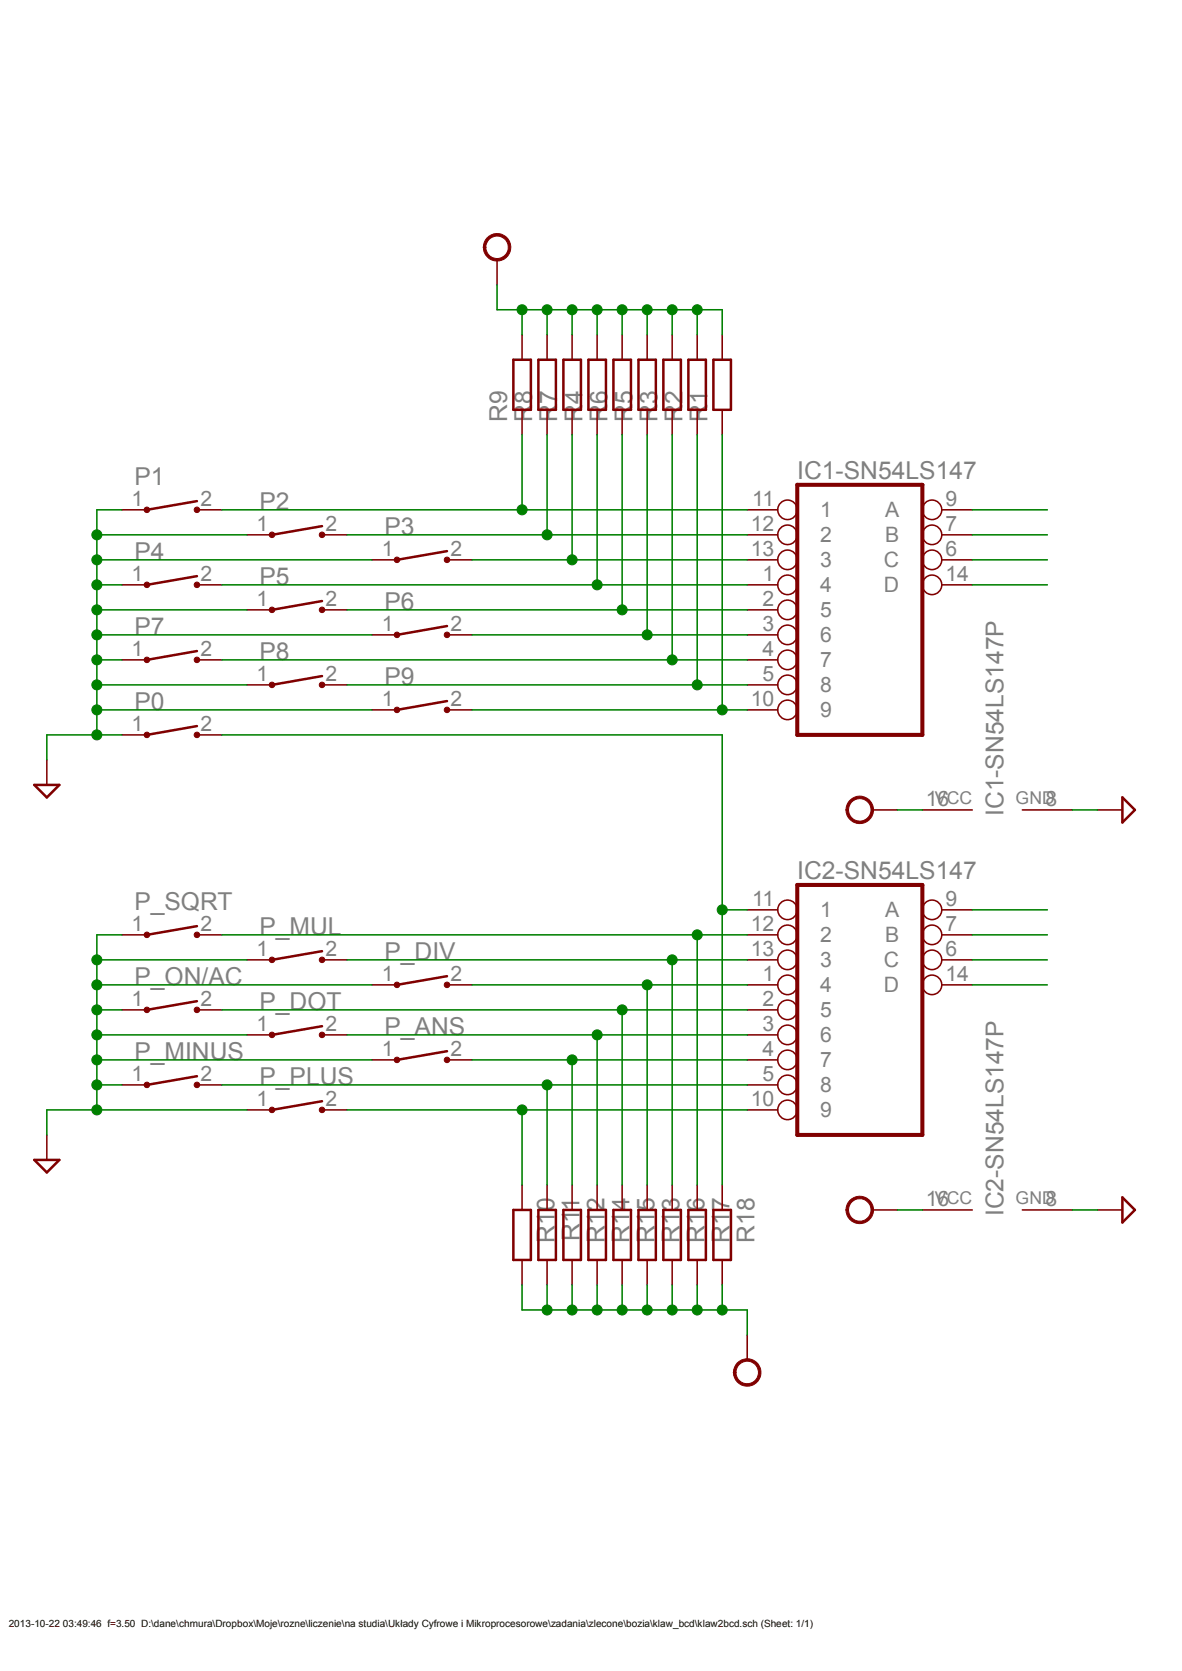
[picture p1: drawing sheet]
<svg xmlns="http://www.w3.org/2000/svg" width="420mm" height="594mm" viewBox="0 0 420 594" stroke-linecap="round" stroke-linejoin="round" font-family="sans-serif">
<path d="M283.3 172.3h44.4v88.9h-44.4zM283.3 314.6h44.4v88.8h-44.4z" fill="none" stroke="#800000" stroke-width="1.4"/>
<g fill="none" stroke="#800000" stroke-width=".55">
<path d="M265.5 199h10.9M265.5 190.1h10.9M265.5 181.2h10.9M334.6 199h10.9M334.6 190.1h10.9M334.6 181.2h10.9M265.5 207.9h10.9M265.5 216.8h10.9M334.6 207.9h10.9M265.5 225.7h10.9M265.5 234.6h10.9M265.5 243.5h10.9"/>
<path d="M265.5 252.3h10.9M265.5 332.3h10.9M265.5 323.4h10.9M334.6 332.3h10.9M334.6 323.4h10.9M265.5 350.1h10.9M265.5 359h10.9M265.5 341.2h10.9M334.6 350.1h10.9M334.6 341.2h10.9M265.5 367.9h10.9M265.5 376.8h10.9"/>
<path d="M265.5 385.7h10.9M265.5 394.5h10.9"/>
<circle cx="279.8" cy="199" r="3.5"/>
<circle cx="279.8" cy="181.2" r="3.5"/>
<circle cx="279.8" cy="190.1" r="3.5"/>
<circle cx="331.2" cy="199" r="3.5"/>
<circle cx="331.2" cy="181.2" r="3.5"/>
<circle cx="331.2" cy="190.1" r="3.5"/>
<circle cx="279.8" cy="207.9" r="3.5"/>
<circle cx="279.8" cy="216.8" r="3.5"/>
<circle cx="331.2" cy="207.9" r="3.5"/>
<circle cx="279.8" cy="225.7" r="3.5"/>
<circle cx="279.8" cy="234.6" r="3.5"/>
<circle cx="279.8" cy="252.4" r="3.5"/>
<circle cx="279.8" cy="243.5" r="3.5"/>
<circle cx="279.8" cy="323.4" r="3.5"/>
<circle cx="279.8" cy="332.3" r="3.5"/>
<circle cx="331.2" cy="332.3" r="3.5"/>
<circle cx="331.2" cy="323.4" r="3.5"/>
<circle cx="279.8" cy="350.1" r="3.5"/>
<circle cx="279.8" cy="359" r="3.5"/>
<circle cx="279.8" cy="341.2" r="3.5"/>
<circle cx="331.2" cy="350.1" r="3.5"/>
<circle cx="331.2" cy="341.2" r="3.5"/>
<circle cx="279.8" cy="367.9" r="3.5"/>
<circle cx="279.8" cy="376.8" r="3.5"/>
<circle cx="279.8" cy="394.5" r="3.5"/>
<circle cx="279.8" cy="385.7" r="3.5"/>
</g>
<path d="M70 178.1l-17.8 3.1" fill="none" stroke="#800000" stroke-width=".89"/>
<circle cx="52.2" cy="181.2" r=".98" fill="#800000"/>
<circle cx="52.2" cy="181.2" r=".98" fill="none" stroke="#800000" stroke-width=".36"/>
<circle cx="70" cy="181.2" r=".98" fill="#800000"/>
<circle cx="70" cy="181.2" r=".98" fill="none" stroke="#800000" stroke-width=".36"/>
<path d="M43.3 181.2h8.9M70 181.2h8.9" fill="none" stroke="#800000" stroke-width=".55"/>
<path d="M114.4 187l-17.8 3.1" fill="none" stroke="#800000" stroke-width=".89"/>
<circle cx="96.6" cy="190.1" r=".98" fill="#800000"/>
<circle cx="96.6" cy="190.1" r=".98" fill="none" stroke="#800000" stroke-width=".36"/>
<circle cx="114.4" cy="190.1" r=".98" fill="#800000"/>
<circle cx="114.4" cy="190.1" r=".98" fill="none" stroke="#800000" stroke-width=".36"/>
<path d="M87.8 190.1h8.8M114.4 190.1h8.9" fill="none" stroke="#800000" stroke-width=".55"/>
<path d="M158.8 195.9l-17.7 3.1" fill="none" stroke="#800000" stroke-width=".89"/>
<circle cx="141.1" cy="199" r=".98" fill="#800000"/>
<circle cx="141.1" cy="199" r=".98" fill="none" stroke="#800000" stroke-width=".36"/>
<circle cx="158.8" cy="199" r=".98" fill="#800000"/>
<circle cx="158.8" cy="199" r=".98" fill="none" stroke="#800000" stroke-width=".36"/>
<path d="M132.2 199h8.9M158.8 199h8.9" fill="none" stroke="#800000" stroke-width=".55"/>
<path d="M70 204.8l-17.8 3.1" fill="none" stroke="#800000" stroke-width=".89"/>
<circle cx="52.2" cy="207.9" r=".98" fill="#800000"/>
<circle cx="52.2" cy="207.9" r=".98" fill="none" stroke="#800000" stroke-width=".36"/>
<circle cx="70" cy="207.9" r=".98" fill="#800000"/>
<circle cx="70" cy="207.9" r=".98" fill="none" stroke="#800000" stroke-width=".36"/>
<path d="M43.3 207.9h8.9M70 207.9h8.9" fill="none" stroke="#800000" stroke-width=".55"/>
<path d="M114.4 213.7l-17.8 3.1" fill="none" stroke="#800000" stroke-width=".89"/>
<circle cx="96.6" cy="216.8" r=".98" fill="#800000"/>
<circle cx="96.6" cy="216.8" r=".98" fill="none" stroke="#800000" stroke-width=".36"/>
<circle cx="114.4" cy="216.8" r=".98" fill="#800000"/>
<circle cx="114.4" cy="216.8" r=".98" fill="none" stroke="#800000" stroke-width=".36"/>
<path d="M87.8 216.8h8.8M114.4 216.8h8.9" fill="none" stroke="#800000" stroke-width=".55"/>
<path d="M158.8 222.5l-17.7 3.2" fill="none" stroke="#800000" stroke-width=".89"/>
<circle cx="141.1" cy="225.7" r=".98" fill="#800000"/>
<circle cx="141.1" cy="225.7" r=".98" fill="none" stroke="#800000" stroke-width=".36"/>
<circle cx="158.8" cy="225.7" r=".98" fill="#800000"/>
<circle cx="158.8" cy="225.7" r=".98" fill="none" stroke="#800000" stroke-width=".36"/>
<path d="M132.2 225.7h8.9M158.8 225.7h8.9" fill="none" stroke="#800000" stroke-width=".55"/>
<path d="M70 231.4l-17.8 3.2" fill="none" stroke="#800000" stroke-width=".89"/>
<circle cx="52.2" cy="234.6" r=".98" fill="#800000"/>
<circle cx="52.2" cy="234.6" r=".98" fill="none" stroke="#800000" stroke-width=".36"/>
<circle cx="70" cy="234.6" r=".98" fill="#800000"/>
<circle cx="70" cy="234.6" r=".98" fill="none" stroke="#800000" stroke-width=".36"/>
<path d="M43.3 234.6h8.9M70 234.6h8.9" fill="none" stroke="#800000" stroke-width=".55"/>
<path d="M114.4 240.3l-17.8 3.2" fill="none" stroke="#800000" stroke-width=".89"/>
<circle cx="96.6" cy="243.5" r=".98" fill="#800000"/>
<circle cx="96.6" cy="243.5" r=".98" fill="none" stroke="#800000" stroke-width=".36"/>
<circle cx="114.4" cy="243.5" r=".98" fill="#800000"/>
<circle cx="114.4" cy="243.5" r=".98" fill="none" stroke="#800000" stroke-width=".36"/>
<path d="M87.8 243.5h8.8M114.4 243.5h8.9" fill="none" stroke="#800000" stroke-width=".55"/>
<path d="M158.8 249.2l-17.7 3.1" fill="none" stroke="#800000" stroke-width=".89"/>
<circle cx="141.1" cy="252.3" r=".98" fill="#800000"/>
<circle cx="141.1" cy="252.3" r=".98" fill="none" stroke="#800000" stroke-width=".36"/>
<circle cx="158.8" cy="252.3" r=".98" fill="#800000"/>
<circle cx="158.8" cy="252.3" r=".98" fill="none" stroke="#800000" stroke-width=".36"/>
<path d="M132.2 252.3h8.9M158.8 252.3h8.9" fill="none" stroke="#800000" stroke-width=".55"/>
<path d="M70 258.1l-17.8 3.1" fill="none" stroke="#800000" stroke-width=".89"/>
<circle cx="52.2" cy="261.2" r=".98" fill="#800000"/>
<circle cx="52.2" cy="261.2" r=".98" fill="none" stroke="#800000" stroke-width=".36"/>
<circle cx="70" cy="261.2" r=".98" fill="#800000"/>
<circle cx="70" cy="261.2" r=".98" fill="none" stroke="#800000" stroke-width=".36"/>
<path d="M43.3 261.2h8.9M70 261.2h8.9" fill="none" stroke="#800000" stroke-width=".55"/>
<path d="M70 329.2l-17.8 3.1" fill="none" stroke="#800000" stroke-width=".89"/>
<circle cx="52.2" cy="332.3" r=".98" fill="#800000"/>
<circle cx="52.2" cy="332.3" r=".98" fill="none" stroke="#800000" stroke-width=".36"/>
<circle cx="70" cy="332.3" r=".98" fill="#800000"/>
<circle cx="70" cy="332.3" r=".98" fill="none" stroke="#800000" stroke-width=".36"/>
<path d="M43.3 332.3h8.9M70 332.3h8.9" fill="none" stroke="#800000" stroke-width=".55"/>
<path d="M158.8 347l-17.7 3.1" fill="none" stroke="#800000" stroke-width=".89"/>
<circle cx="141.1" cy="350.1" r=".98" fill="#800000"/>
<circle cx="141.1" cy="350.1" r=".98" fill="none" stroke="#800000" stroke-width=".36"/>
<circle cx="158.8" cy="350.1" r=".98" fill="#800000"/>
<circle cx="158.8" cy="350.1" r=".98" fill="none" stroke="#800000" stroke-width=".36"/>
<path d="M132.2 350.1h8.9M158.8 350.1h8.9" fill="none" stroke="#800000" stroke-width=".55"/>
<path d="M114.4 338.1l-17.8 3.1" fill="none" stroke="#800000" stroke-width=".89"/>
<circle cx="96.6" cy="341.2" r=".98" fill="#800000"/>
<circle cx="96.6" cy="341.2" r=".98" fill="none" stroke="#800000" stroke-width=".36"/>
<circle cx="114.4" cy="341.2" r=".98" fill="#800000"/>
<circle cx="114.4" cy="341.2" r=".98" fill="none" stroke="#800000" stroke-width=".36"/>
<path d="M87.8 341.2h8.8M114.4 341.2h8.9" fill="none" stroke="#800000" stroke-width=".55"/>
<path d="M70 355.9l-17.8 3.1" fill="none" stroke="#800000" stroke-width=".89"/>
<circle cx="52.2" cy="359" r=".98" fill="#800000"/>
<circle cx="52.2" cy="359" r=".98" fill="none" stroke="#800000" stroke-width=".36"/>
<circle cx="70" cy="359" r=".98" fill="#800000"/>
<circle cx="70" cy="359" r=".98" fill="none" stroke="#800000" stroke-width=".36"/>
<path d="M43.3 359h8.9M70 359h8.9" fill="none" stroke="#800000" stroke-width=".55"/>
<path d="M114.4 364.8l-17.8 3.1" fill="none" stroke="#800000" stroke-width=".89"/>
<circle cx="96.6" cy="367.9" r=".98" fill="#800000"/>
<circle cx="96.6" cy="367.9" r=".98" fill="none" stroke="#800000" stroke-width=".36"/>
<circle cx="114.4" cy="367.9" r=".98" fill="#800000"/>
<circle cx="114.4" cy="367.9" r=".98" fill="none" stroke="#800000" stroke-width=".36"/>
<path d="M87.8 367.9h8.8M114.4 367.9h8.9" fill="none" stroke="#800000" stroke-width=".55"/>
<path d="M158.8 373.7l-17.7 3.1" fill="none" stroke="#800000" stroke-width=".89"/>
<circle cx="141.1" cy="376.8" r=".98" fill="#800000"/>
<circle cx="141.1" cy="376.8" r=".98" fill="none" stroke="#800000" stroke-width=".36"/>
<circle cx="158.8" cy="376.8" r=".98" fill="#800000"/>
<circle cx="158.8" cy="376.8" r=".98" fill="none" stroke="#800000" stroke-width=".36"/>
<path d="M132.2 376.8h8.9M158.8 376.8h8.9" fill="none" stroke="#800000" stroke-width=".55"/>
<path d="M70 382.6l-17.8 3.1" fill="none" stroke="#800000" stroke-width=".89"/>
<circle cx="52.2" cy="385.7" r=".98" fill="#800000"/>
<circle cx="52.2" cy="385.7" r=".98" fill="none" stroke="#800000" stroke-width=".36"/>
<circle cx="70" cy="385.7" r=".98" fill="#800000"/>
<circle cx="70" cy="385.7" r=".98" fill="none" stroke="#800000" stroke-width=".36"/>
<path d="M43.3 385.7h8.9M70 385.7h8.9" fill="none" stroke="#800000" stroke-width=".55"/>
<path d="M114.4 391.5l-17.8 3" fill="none" stroke="#800000" stroke-width=".89"/>
<circle cx="96.6" cy="394.5" r=".98" fill="#800000"/>
<circle cx="96.6" cy="394.5" r=".98" fill="none" stroke="#800000" stroke-width=".36"/>
<circle cx="114.4" cy="394.5" r=".98" fill="#800000"/>
<circle cx="114.4" cy="394.5" r=".98" fill="none" stroke="#800000" stroke-width=".36"/>
<path d="M327.7 287.9h17.8M363.3 287.9h17.7M87.8 394.5h8.8M114.4 394.5h8.9M327.7 430.1h17.8M363.3 430.1h17.7" fill="none" stroke="#800000" stroke-width=".55"/>
<path d="M302 426.7a4.9 4.9 0 0 1 7.7 .9 4.9 4.9 0 0 1-2.9 7.2 4.9 4.9 0 0 1-6.2-4.7h.9a4 4 0 0 1 5.7-3.7 4 4 0 0 1 .8 6.8 4 4 0 0 1-6.4-2.3l-.1-.8h-.9a4.8 4.8 0 0 1 1.4-3.4z" fill-rule="evenodd" fill="#800000"/>
<path d="M302 426.7a4.9 4.9 0 0 1 7.7 .9 4.9 4.9 0 0 1-2.9 7.2 4.9 4.9 0 0 1-6.2-4.7h.9a4 4 0 0 1 5.7-3.7 4 4 0 0 1 .8 6.8 4 4 0 0 1-6.4-2.3l-.1-.8h-.9a4.8 4.8 0 0 1 1.4-3.4z" fill="none" stroke="#800000" stroke-width=".36"/>
<path d="M310 430.1h8.9" fill="none" stroke="#800000" stroke-width=".55"/>
<path d="M302 284.5a4.9 4.9 0 0 1 7.7 .9 4.9 4.9 0 0 1-2.9 7.2 4.9 4.9 0 0 1-6.2-4.7h.9a4 4 0 0 1 5.7-3.7 4 4 0 0 1 .8 6.8 4 4 0 0 1-6.4-2.3l-.1-.8h-.9a4.8 4.8 0 0 1 1.4-3.4z" fill-rule="evenodd" fill="#800000"/>
<path d="M302 284.5a4.9 4.9 0 0 1 7.7 .9 4.9 4.9 0 0 1-2.9 7.2 4.9 4.9 0 0 1-6.2-4.7h.9a4 4 0 0 1 5.7-3.7 4 4 0 0 1 .8 6.8 4 4 0 0 1-6.4-2.3l-.1-.8h-.9a4.8 4.8 0 0 1 1.4-3.4z" fill="none" stroke="#800000" stroke-width=".36"/>
<g fill="none" stroke="#800000" stroke-width=".55">
<path d="M185.5 119v8.9M194.4 119v8.9M203.3 119v8.9M212.2 119v8.9M221.1 119v8.9M230 119v8.9M238.8 119v8.9M247.7 119v8.9M256.6 119v8.9M185.5 145.7v8.9M194.4 145.7v8.9M203.3 145.7v8.9"/>
<path d="M212.2 145.7v8.9M221.1 145.7v8.9M230 145.7v8.9M238.8 145.7v8.9M247.7 145.7v8.9M256.6 145.7v8.9M16.6 270.1v8.9M310 287.9h8.9M389.9 287.9h8.9M16.6 403.4v8.9M389.9 430.1h8.9"/>
</g>
<g fill="none" stroke="#800000" stroke-width=".89">
<path d="M182.4 127.9h6.2v17.8h-6.2zM191.3 127.9h6.2v17.8h-6.2zM200.2 127.9h6.2v17.8h-6.2zM209.1 127.9h6.2v17.8h-6.2zM218 127.9h6.2v17.8h-6.2zM226.9 127.9h6.1v17.8h-6.1zM235.7 127.9h6.2v17.8h-6.2zM244.6 127.9h6.2v17.8h-6.2zM253.5 127.9h6.2v17.8h-6.2zM12.2 279h8.9l-4.5 4.5zM398.8 283.5l4.5 4.4-4.5 4.5zM12.2 412.3h8.9l-4.5 4.5z"/>
<path d="M398.8 425.7l4.5 4.4-4.5 4.5z"/>
</g>
<path d="M173.1 84.5a4.9 4.9 0 0 1 7.7 .9 4.9 4.9 0 0 1-2.9 7.2 4.9 4.9 0 0 1-6.2-4.7h.9a4 4 0 0 1 5.9-3.4 4 4 0 0 1 .4 6.8 4 4 0 0 1-6.2-2.7l-.1-.7h-.9a4.8 4.8 0 0 1 1.4-3.4z" fill-rule="evenodd" fill="#800000"/>
<path d="M173.1 84.5a4.9 4.9 0 0 1 7.7 .9 4.9 4.9 0 0 1-2.9 7.2 4.9 4.9 0 0 1-6.2-4.7h.9a4 4 0 0 1 5.9-3.4 4 4 0 0 1 .4 6.8 4 4 0 0 1-6.2-2.7l-.1-.7h-.9a4.8 4.8 0 0 1 1.4-3.4z" fill="none" stroke="#800000" stroke-width=".36"/>
<g fill="none" stroke="#800000" stroke-width=".55">
<path d="M176.6 92.4v8.9M185.5 421.2v8.9M194.4 421.2v8.9M203.3 421.2v8.9M212.2 421.2v8.9M221.1 421.2v8.9M230 421.2v8.9M238.8 421.2v8.9M247.7 421.2v8.9M256.6 421.2v8.9M185.5 447.9v8.9M194.4 447.9v8.9"/>
<path d="M203.3 447.9v8.9M212.2 447.9v8.9M221.1 447.9v8.9M230 447.9v8.9M238.8 447.9v8.9M247.7 447.9v8.9M256.6 447.9v8.9"/>
</g>
<path d="M182.4 430.1h6.2v17.8h-6.2zM191.3 430.1h6.2v17.8h-6.2zM200.2 430.1h6.2v17.8h-6.2zM209.1 430.1h6.2v17.8h-6.2zM218 430.1h6.2v17.8h-6.2zM226.9 430.1h6.1v17.8h-6.1zM235.7 430.1h6.2v17.8h-6.2zM244.6 430.1h6.2v17.8h-6.2zM253.5 430.1h6.2v17.8h-6.2z" fill="none" stroke="#800000" stroke-width=".89"/>
<path d="M262 484.5a4.9 4.9 0 0 1 7.7 .9 4.9 4.9 0 0 1-2.9 7.2 4.9 4.9 0 0 1-6.2-4.7h.9a4 4 0 0 1 5.7-3.7 4 4 0 0 1 .8 6.8 4 4 0 0 1-6.4-2.3l-.1-.8h-.9a5.3 5.3 0 0 1 1.4-3.4z" fill-rule="evenodd" fill="#800000"/>
<path d="M262 484.5a4.9 4.9 0 0 1 7.7 .9 4.9 4.9 0 0 1-2.9 7.2 4.9 4.9 0 0 1-6.2-4.7h.9a4 4 0 0 1 5.7-3.7 4 4 0 0 1 .8 6.8 4 4 0 0 1-6.4-2.3l-.1-.8h-.9a5.3 5.3 0 0 1 1.4-3.4z" fill="none" stroke="#800000" stroke-width=".36"/>
<path d="M265.5 474.6v8.8" fill="none" stroke="#800000" stroke-width=".55"/>
<path d="M185.5 154.6v26.6M78.9 181.2h186.6" fill="none" stroke="#008000" stroke-width=".55"/>
<circle cx="185.5" cy="181.2" r="1.78" fill="#008000"/>
<circle cx="185.5" cy="181.2" r="1.78" fill="none" stroke="#008000" stroke-width=".36"/>
<path d="M194.4 154.6v35.5M123.3 190.1h142.2" fill="none" stroke="#008000" stroke-width=".55"/>
<circle cx="194.4" cy="190.1" r="1.78" fill="#008000"/>
<circle cx="194.4" cy="190.1" r="1.78" fill="none" stroke="#008000" stroke-width=".36"/>
<path d="M203.3 154.6v44.4M167.7 199h97.8" fill="none" stroke="#008000" stroke-width=".55"/>
<circle cx="203.3" cy="199" r="1.78" fill="#008000"/>
<circle cx="203.3" cy="199" r="1.78" fill="none" stroke="#008000" stroke-width=".36"/>
<path d="M212.2 154.6v53.3M78.9 207.9h186.6" fill="none" stroke="#008000" stroke-width=".55"/>
<circle cx="212.2" cy="207.9" r="1.78" fill="#008000"/>
<circle cx="212.2" cy="207.9" r="1.78" fill="none" stroke="#008000" stroke-width=".36"/>
<path d="M221.1 154.6v62.2M123.3 216.8h142.2" fill="none" stroke="#008000" stroke-width=".55"/>
<circle cx="221.1" cy="216.8" r="1.78" fill="#008000"/>
<circle cx="221.1" cy="216.8" r="1.78" fill="none" stroke="#008000" stroke-width=".36"/>
<path d="M230 154.6v71.1M167.7 225.7h97.8" fill="none" stroke="#008000" stroke-width=".55"/>
<circle cx="230" cy="225.7" r="1.78" fill="#008000"/>
<circle cx="230" cy="225.7" r="1.78" fill="none" stroke="#008000" stroke-width=".36"/>
<path d="M238.8 154.6v80M78.9 234.6h186.6" fill="none" stroke="#008000" stroke-width=".55"/>
<circle cx="238.8" cy="234.6" r="1.78" fill="#008000"/>
<circle cx="238.8" cy="234.6" r="1.78" fill="none" stroke="#008000" stroke-width=".36"/>
<path d="M247.7 154.6v88.9M123.3 243.5h142.2" fill="none" stroke="#008000" stroke-width=".55"/>
<circle cx="247.7" cy="243.5" r="1.78" fill="#008000"/>
<circle cx="247.7" cy="243.5" r="1.78" fill="none" stroke="#008000" stroke-width=".36"/>
<path d="M256.6 154.6v97.7M167.7 252.3h97.8" fill="none" stroke="#008000" stroke-width=".55"/>
<circle cx="256.6" cy="252.3" r="1.78" fill="#008000"/>
<circle cx="256.6" cy="252.3" r="1.78" fill="none" stroke="#008000" stroke-width=".36"/>
<path d="M78.9 261.2h177.7v160M256.6 323.4h8.9" fill="none" stroke="#008000" stroke-width=".55"/>
<circle cx="256.6" cy="323.4" r="1.78" fill="#008000"/>
<circle cx="256.6" cy="323.4" r="1.78" fill="none" stroke="#008000" stroke-width=".36"/>
<path d="M78.9 332.3h186.6M247.7 332.3v88.9" fill="none" stroke="#008000" stroke-width=".55"/>
<circle cx="247.7" cy="332.3" r="1.78" fill="#008000"/>
<circle cx="247.7" cy="332.3" r="1.78" fill="none" stroke="#008000" stroke-width=".36"/>
<path d="M123.3 341.2h142.2M238.8 341.2v80" fill="none" stroke="#008000" stroke-width=".55"/>
<circle cx="238.8" cy="341.2" r="1.78" fill="#008000"/>
<circle cx="238.8" cy="341.2" r="1.78" fill="none" stroke="#008000" stroke-width=".36"/>
<path d="M167.7 350.1h97.8M230 350.1v71.1" fill="none" stroke="#008000" stroke-width=".55"/>
<circle cx="230" cy="350.1" r="1.78" fill="#008000"/>
<circle cx="230" cy="350.1" r="1.78" fill="none" stroke="#008000" stroke-width=".36"/>
<path d="M78.9 359h186.6M221.1 359v62.2" fill="none" stroke="#008000" stroke-width=".55"/>
<circle cx="221.1" cy="359" r="1.78" fill="#008000"/>
<circle cx="221.1" cy="359" r="1.78" fill="none" stroke="#008000" stroke-width=".36"/>
<path d="M123.3 367.9h142.2M212.2 367.9v53.3" fill="none" stroke="#008000" stroke-width=".55"/>
<circle cx="212.2" cy="367.9" r="1.78" fill="#008000"/>
<circle cx="212.2" cy="367.9" r="1.78" fill="none" stroke="#008000" stroke-width=".36"/>
<path d="M167.7 376.8h97.8M203.3 376.8v44.4" fill="none" stroke="#008000" stroke-width=".55"/>
<circle cx="203.3" cy="376.8" r="1.78" fill="#008000"/>
<circle cx="203.3" cy="376.8" r="1.78" fill="none" stroke="#008000" stroke-width=".36"/>
<path d="M78.9 385.7h186.6M194.4 385.7v35.5" fill="none" stroke="#008000" stroke-width=".55"/>
<circle cx="194.4" cy="385.7" r="1.78" fill="#008000"/>
<circle cx="194.4" cy="385.7" r="1.78" fill="none" stroke="#008000" stroke-width=".36"/>
<path d="M123.3 394.5h142.2M185.5 394.5v26.7" fill="none" stroke="#008000" stroke-width=".55"/>
<circle cx="185.5" cy="394.5" r="1.78" fill="#008000"/>
<circle cx="185.5" cy="394.5" r="1.78" fill="none" stroke="#008000" stroke-width=".36"/>
<path d="M247.7 110.1v8.9M256.6 110.1h-71.1v8.9M345.5 181.2h26.7M345.5 190.1h26.7M345.5 199h26.7M345.5 207.9h26.7M318.9 287.9h8.8M345.5 323.4h26.7M345.5 332.3h26.7M345.5 341.2h26.7M345.5 350.1h26.7M318.9 430.1h8.8" fill="none" stroke="#008000" stroke-width=".55"/>
<circle cx="247.7" cy="110.1" r="1.78" fill="#008000"/>
<circle cx="247.7" cy="110.1" r="1.78" fill="none" stroke="#008000" stroke-width=".36"/>
<path d="M238.8 110.1v8.9" fill="none" stroke="#008000" stroke-width=".55"/>
<circle cx="238.8" cy="110.1" r="1.78" fill="#008000"/>
<circle cx="238.8" cy="110.1" r="1.78" fill="none" stroke="#008000" stroke-width=".36"/>
<path d="M230 110.1v8.9" fill="none" stroke="#008000" stroke-width=".55"/>
<circle cx="230" cy="110.1" r="1.78" fill="#008000"/>
<circle cx="230" cy="110.1" r="1.78" fill="none" stroke="#008000" stroke-width=".36"/>
<path d="M221.1 110.1v8.9" fill="none" stroke="#008000" stroke-width=".55"/>
<circle cx="221.1" cy="110.1" r="1.78" fill="#008000"/>
<circle cx="221.1" cy="110.1" r="1.78" fill="none" stroke="#008000" stroke-width=".36"/>
<path d="M212.2 110.1v8.9" fill="none" stroke="#008000" stroke-width=".55"/>
<circle cx="212.2" cy="110.1" r="1.78" fill="#008000"/>
<circle cx="212.2" cy="110.1" r="1.78" fill="none" stroke="#008000" stroke-width=".36"/>
<path d="M203.3 110.1v8.9" fill="none" stroke="#008000" stroke-width=".55"/>
<circle cx="203.3" cy="110.1" r="1.78" fill="#008000"/>
<circle cx="203.3" cy="110.1" r="1.78" fill="none" stroke="#008000" stroke-width=".36"/>
<path d="M194.4 110.1v8.9" fill="none" stroke="#008000" stroke-width=".55"/>
<circle cx="194.4" cy="110.1" r="1.78" fill="#008000"/>
<circle cx="194.4" cy="110.1" r="1.78" fill="none" stroke="#008000" stroke-width=".36"/>
<path d="M176.6 110.1h8.9" fill="none" stroke="#008000" stroke-width=".55"/>
<circle cx="185.5" cy="110.1" r="1.78" fill="#008000"/>
<circle cx="185.5" cy="110.1" r="1.78" fill="none" stroke="#008000" stroke-width=".36"/>
<path d="M176.6 101.3v8.8M256.6 110.1v8.9M194.4 456.8v8.9M256.6 456.8v8.9h-71.1" fill="none" stroke="#008000" stroke-width=".55"/>
<circle cx="194.4" cy="465.7" r="1.78" fill="#008000"/>
<circle cx="194.4" cy="465.7" r="1.78" fill="none" stroke="#008000" stroke-width=".36"/>
<path d="M203.3 456.8v8.9" fill="none" stroke="#008000" stroke-width=".55"/>
<circle cx="203.3" cy="465.7" r="1.78" fill="#008000"/>
<circle cx="203.3" cy="465.7" r="1.78" fill="none" stroke="#008000" stroke-width=".36"/>
<path d="M212.2 456.8v8.9" fill="none" stroke="#008000" stroke-width=".55"/>
<circle cx="212.2" cy="465.7" r="1.78" fill="#008000"/>
<circle cx="212.2" cy="465.7" r="1.78" fill="none" stroke="#008000" stroke-width=".36"/>
<path d="M221.1 456.8v8.9" fill="none" stroke="#008000" stroke-width=".55"/>
<circle cx="221.1" cy="465.7" r="1.78" fill="#008000"/>
<circle cx="221.1" cy="465.7" r="1.78" fill="none" stroke="#008000" stroke-width=".36"/>
<path d="M230 456.8v8.9" fill="none" stroke="#008000" stroke-width=".55"/>
<circle cx="230" cy="465.7" r="1.78" fill="#008000"/>
<circle cx="230" cy="465.7" r="1.78" fill="none" stroke="#008000" stroke-width=".36"/>
<path d="M238.8 456.8v8.9" fill="none" stroke="#008000" stroke-width=".55"/>
<circle cx="238.8" cy="465.7" r="1.78" fill="#008000"/>
<circle cx="238.8" cy="465.7" r="1.78" fill="none" stroke="#008000" stroke-width=".36"/>
<path d="M247.7 456.8v8.9" fill="none" stroke="#008000" stroke-width=".55"/>
<circle cx="247.7" cy="465.7" r="1.78" fill="#008000"/>
<circle cx="247.7" cy="465.7" r="1.78" fill="none" stroke="#008000" stroke-width=".36"/>
<path d="M256.6 465.7h8.9" fill="none" stroke="#008000" stroke-width=".55"/>
<circle cx="256.6" cy="465.7" r="1.78" fill="#008000"/>
<circle cx="256.6" cy="465.7" r="1.78" fill="none" stroke="#008000" stroke-width=".36"/>
<path d="M381 287.9h8.9M43.3 332.3h-8.9v62.2h53.4M34.4 341.2h53.4M381 430.1h8.9M185.5 456.8v8.9M265.5 465.7v8.9" fill="none" stroke="#008000" stroke-width=".55"/>
<circle cx="34.4" cy="341.2" r="1.78" fill="#008000"/>
<circle cx="34.4" cy="341.2" r="1.78" fill="none" stroke="#008000" stroke-width=".36"/>
<path d="M34.4 350.1h97.8" fill="none" stroke="#008000" stroke-width=".55"/>
<circle cx="34.4" cy="350.1" r="1.78" fill="#008000"/>
<circle cx="34.4" cy="350.1" r="1.78" fill="none" stroke="#008000" stroke-width=".36"/>
<path d="M34.4 359h8.9" fill="none" stroke="#008000" stroke-width=".55"/>
<circle cx="34.4" cy="359" r="1.78" fill="#008000"/>
<circle cx="34.4" cy="359" r="1.78" fill="none" stroke="#008000" stroke-width=".36"/>
<path d="M34.4 367.9h53.4" fill="none" stroke="#008000" stroke-width=".55"/>
<circle cx="34.4" cy="367.9" r="1.78" fill="#008000"/>
<circle cx="34.4" cy="367.9" r="1.78" fill="none" stroke="#008000" stroke-width=".36"/>
<path d="M34.4 376.8h97.8" fill="none" stroke="#008000" stroke-width=".55"/>
<circle cx="34.4" cy="376.8" r="1.78" fill="#008000"/>
<circle cx="34.4" cy="376.8" r="1.78" fill="none" stroke="#008000" stroke-width=".36"/>
<path d="M34.4 385.7h8.9" fill="none" stroke="#008000" stroke-width=".55"/>
<circle cx="34.4" cy="385.7" r="1.78" fill="#008000"/>
<circle cx="34.4" cy="385.7" r="1.78" fill="none" stroke="#008000" stroke-width=".36"/>
<path d="M16.6 394.5h17.8" fill="none" stroke="#008000" stroke-width=".55"/>
<circle cx="34.4" cy="394.5" r="1.78" fill="#008000"/>
<circle cx="34.4" cy="394.5" r="1.78" fill="none" stroke="#008000" stroke-width=".36"/>
<path d="M34.4 252.3h97.8M34.4 243.5v17.7h8.9M16.6 394.5v8.9" fill="none" stroke="#008000" stroke-width=".55"/>
<circle cx="34.4" cy="252.3" r="1.78" fill="#008000"/>
<circle cx="34.4" cy="252.3" r="1.78" fill="none" stroke="#008000" stroke-width=".36"/>
<path d="M43.3 234.6h-8.9v8.9h53.4" fill="none" stroke="#008000" stroke-width=".55"/>
<circle cx="34.4" cy="243.5" r="1.78" fill="#008000"/>
<circle cx="34.4" cy="243.5" r="1.78" fill="none" stroke="#008000" stroke-width=".36"/>
<path d="M34.4 225.7v8.9" fill="none" stroke="#008000" stroke-width=".55"/>
<circle cx="34.4" cy="234.6" r="1.78" fill="#008000"/>
<circle cx="34.4" cy="234.6" r="1.78" fill="none" stroke="#008000" stroke-width=".36"/>
<path d="M34.4 190.1h53.4M43.3 181.2h-8.9v44.5" fill="none" stroke="#008000" stroke-width=".55"/>
<circle cx="34.4" cy="190.1" r="1.78" fill="#008000"/>
<circle cx="34.4" cy="190.1" r="1.78" fill="none" stroke="#008000" stroke-width=".36"/>
<path d="M34.4 207.9h8.9" fill="none" stroke="#008000" stroke-width=".55"/>
<circle cx="34.4" cy="207.9" r="1.78" fill="#008000"/>
<circle cx="34.4" cy="207.9" r="1.78" fill="none" stroke="#008000" stroke-width=".36"/>
<path d="M34.4 216.8h53.4" fill="none" stroke="#008000" stroke-width=".55"/>
<circle cx="34.4" cy="216.8" r="1.78" fill="#008000"/>
<circle cx="34.4" cy="216.8" r="1.78" fill="none" stroke="#008000" stroke-width=".36"/>
<path d="M34.4 225.7h97.8" fill="none" stroke="#008000" stroke-width=".55"/>
<circle cx="34.4" cy="225.7" r="1.78" fill="#008000"/>
<circle cx="34.4" cy="225.7" r="1.78" fill="none" stroke="#008000" stroke-width=".36"/>
<path d="M34.4 199h97.8" fill="none" stroke="#008000" stroke-width=".55"/>
<circle cx="34.4" cy="199" r="1.78" fill="#008000"/>
<circle cx="34.4" cy="199" r="1.78" fill="none" stroke="#008000" stroke-width=".36"/>
<path d="M16.6 261.2h17.8" fill="none" stroke="#008000" stroke-width=".55"/>
<circle cx="34.4" cy="261.2" r="1.78" fill="#008000"/>
<circle cx="34.4" cy="261.2" r="1.78" fill="none" stroke="#008000" stroke-width=".36"/>
<path d="M16.6 261.2v8.9" fill="none" stroke="#008000" stroke-width=".55"/>
<g font-size="8.8" fill="#808080">
<text x="180.3" y="150.1" transform="rotate(-90 180.3 150.1)">R9</text>
<text x="189.1" y="150.1" transform="rotate(-90 189.1 150.1)">R8</text>
<text x="198" y="150.1" transform="rotate(-90 198 150.1)">R7</text>
<text x="206.9" y="150.1" transform="rotate(-90 206.9 150.1)">R4</text>
<text x="215.8" y="150.1" transform="rotate(-90 215.8 150.1)">R6</text>
<text x="224.7" y="150.1" transform="rotate(-90 224.7 150.1)">R5</text>
<text x="233.6" y="150.1" transform="rotate(-90 233.6 150.1)">R3</text>
<text x="242.5" y="150.1" transform="rotate(-90 242.5 150.1)">R2</text>
<text x="251.4" y="150.1" transform="rotate(-90 251.4 150.1)">R1</text>
<text x="47.7" y="172.3">P1</text>
<text x="283.3" y="170.1">IC1-SN54LS147</text>
<text x="92.2" y="181.2">P2</text>
<text x="136.6" y="190.1">P3</text>
<text x="47.7" y="199">P4</text>
<text x="92.2" y="207.9">P5</text>
<text x="136.6" y="216.8">P6</text>
<text x="47.7" y="225.7">P7</text>
<text x="92.2" y="234.6">P8</text>
<text x="136.6" y="243.5">P9</text>
<text x="47.7" y="252.3">P0</text>
<text x="356.6" y="290.1" transform="rotate(-90 356.6 290.1)">IC1-SN54LS147P</text>
<text x="283.3" y="312.3">IC2-SN54LS147</text>
<text x="47.7" y="323.5">P_SQRT</text>
<text x="92.2" y="332.3">P_MUL</text>
<text x="136.6" y="341.2">P_DIV</text>
<text x="47.7" y="350.1">P_ON/AC</text>
<text x="92.2" y="359">P_DOT</text>
<text x="136.6" y="367.9">P_ANS</text>
<text x="47.7" y="376.8">P_MINUS</text>
<text x="92.2" y="385.7">P_PLUS</text>
<text x="356.6" y="432.3" transform="rotate(-90 356.6 432.3)">IC2-SN54LS147P</text>
<text x="197" y="441.7" transform="rotate(-90 197 441.7)">R10</text>
<text x="205.9" y="441.1" transform="rotate(-90 205.9 441.1)">R11</text>
<text x="214.8" y="441.7" transform="rotate(-90 214.8 441.7)">R12</text>
<text x="223.6" y="441.7" transform="rotate(-90 223.6 441.7)">R14</text>
<text x="232.5" y="441.7" transform="rotate(-90 232.5 441.7)">R15</text>
<text x="241.4" y="441.7" transform="rotate(-90 241.4 441.7)">R13</text>
<text x="250.3" y="441.7" transform="rotate(-90 250.3 441.7)">R16</text>
<text x="259.2" y="441.7" transform="rotate(-90 259.2 441.7)">R17</text>
<text x="268.1" y="441.7" transform="rotate(-90 268.1 441.7)">R18</text>
</g>
<g font-size="7.5" fill="#808080">
<text x="46.8" y="180">1</text>
<text x="71.2" y="180">2</text>
<text x="267.3" y="180">11</text>
<text x="291.5" y="183.9">1</text>
<text x="314.5" y="183.9">A</text>
<text x="335.9" y="180">9</text>
<text x="91.2" y="188.9">1</text>
<text x="115.7" y="188.9">2</text>
<text x="266.7" y="188.9">12</text>
<text x="335.9" y="188.9">7</text>
<text x="135.6" y="197.8">1</text>
<text x="160.1" y="197.8">2</text>
<text x="266.7" y="197.8">13</text>
<text x="291.5" y="192.8">2</text>
<text x="314.5" y="192.8">B</text>
<text x="335.9" y="197.8">6</text>
<text x="291.5" y="201.7">3</text>
<text x="314.1" y="201.7">C</text>
<text x="46.8" y="206.7">1</text>
<text x="71.2" y="206.7">2</text>
<text x="270.9" y="206.7">1</text>
<text x="335.9" y="206.7">14</text>
<text x="91.2" y="215.6">1</text>
<text x="115.7" y="215.6">2</text>
<text x="270.9" y="215.6">2</text>
<text x="291.5" y="210.6">4</text>
<text x="314.1" y="210.6">D</text>
<text x="291.5" y="219.5">5</text>
<text x="135.6" y="224.5">1</text>
<text x="160.1" y="224.5">2</text>
<text x="270.9" y="224.5">3</text>
<text x="46.8" y="233.3">1</text>
<text x="71.2" y="233.3">2</text>
<text x="270.9" y="233.3">4</text>
<text x="291.5" y="228.3">6</text>
<text x="291.5" y="237.2">7</text>
<text x="91.2" y="242.2">1</text>
<text x="115.7" y="242.2">2</text>
<text x="270.9" y="242.2">5</text>
<text x="135.6" y="251.1">1</text>
<text x="160.1" y="251.1">2</text>
<text x="266.7" y="251.1">10</text>
<text x="291.5" y="246.1">8</text>
<text x="291.5" y="255">9</text>
<text x="46.8" y="260">1</text>
<text x="71.2" y="260">2</text>
<text x="328.9" y="286.6">16</text>
<text x="371.5" y="286.6">8</text>
<text x="267.3" y="322.2">11</text>
<text x="335.9" y="322.2">9</text>
<text x="291.5" y="326.1">1</text>
<text x="314.5" y="326.1">A</text>
<text x="46.8" y="331.1">1</text>
<text x="71.2" y="331.1">2</text>
<text x="266.7" y="331.1">12</text>
<text x="291.5" y="335">2</text>
<text x="314.5" y="335">B</text>
<text x="335.9" y="331.1">7</text>
<text x="91.2" y="340">1</text>
<text x="115.7" y="340">2</text>
<text x="266.7" y="340">13</text>
<text x="335.9" y="340">6</text>
<text x="291.5" y="343.9">3</text>
<text x="314.1" y="343.9">C</text>
<text x="135.6" y="348.9">1</text>
<text x="160.1" y="348.9">2</text>
<text x="270.9" y="348.9">1</text>
<text x="291.5" y="352.8">4</text>
<text x="314.1" y="352.8">D</text>
<text x="335.9" y="348.9">14</text>
<text x="46.8" y="357.8">1</text>
<text x="71.2" y="357.8">2</text>
<text x="270.9" y="357.8">2</text>
<text x="291.5" y="361.7">5</text>
<text x="91.2" y="366.7">1</text>
<text x="115.7" y="366.7">2</text>
<text x="270.9" y="366.7">3</text>
<text x="291.5" y="370.5">6</text>
<text x="135.6" y="375.5">1</text>
<text x="160.1" y="375.5">2</text>
<text x="270.9" y="375.5">4</text>
<text x="291.5" y="379.4">7</text>
<text x="46.8" y="384.4">1</text>
<text x="71.2" y="384.4">2</text>
<text x="270.9" y="384.4">5</text>
<text x="291.5" y="388.3">8</text>
<text x="91.2" y="393.3">1</text>
<text x="115.7" y="393.3">2</text>
<text x="266.7" y="393.3">10</text>
<text x="291.5" y="397.2">9</text>
<text x="328.9" y="428.9">16</text>
<text x="371.5" y="428.9">8</text>
</g>
<g font-size="6.3" fill="#808080">
<text x="332.2" y="285.7">VCC</text>
<text x="360.9" y="285.7">GND</text>
<text x="332.2" y="427.9">VCC</text>
<text x="360.9" y="427.9">GND</text>
</g>
<text font-size="3.6" x="3.1" y="578.4">2013-10-22 03:49:46 f=3.50 D:\dane\chmura\Dropbox\Moje\rozne\liczenie\na studia\Układy Cyfrowe i Mikroprocesorowe\zadania\zlecone\bozia\klaw_bcd\klaw2bcd.sch (Sheet: 1/1)</text>
</svg>
